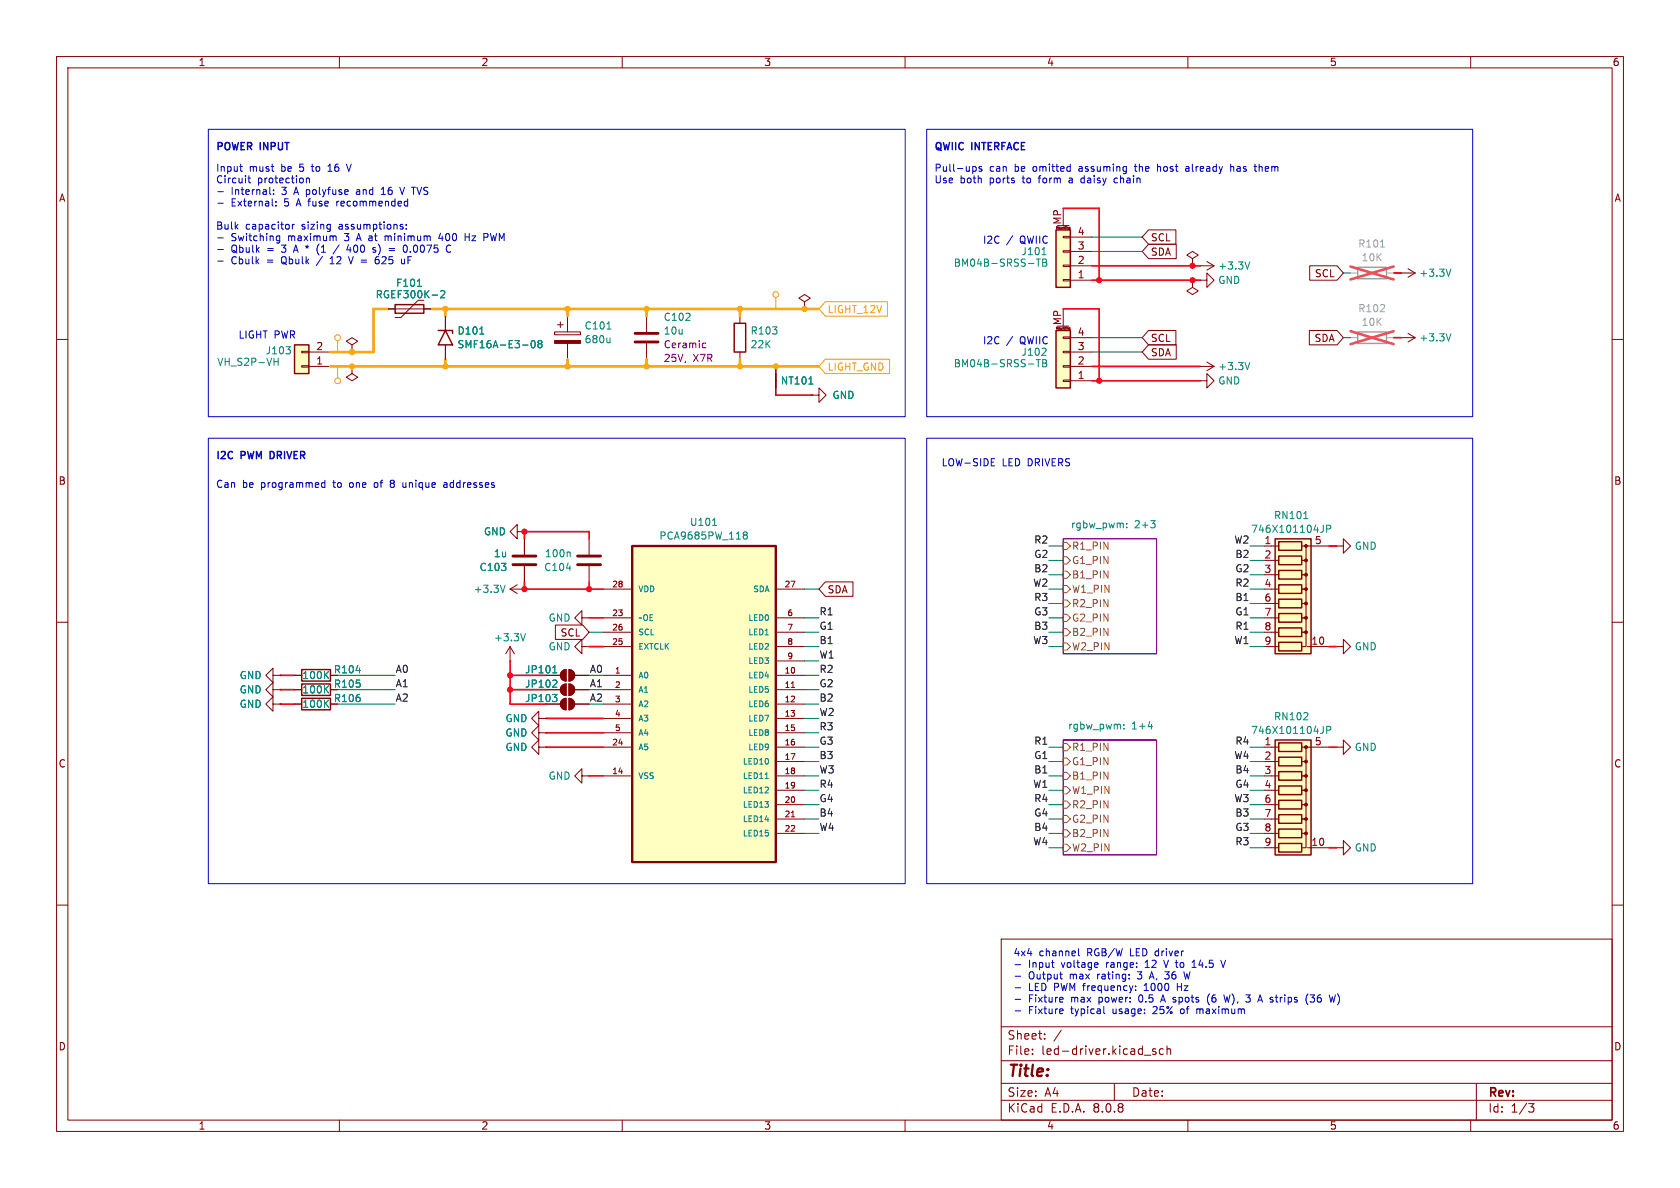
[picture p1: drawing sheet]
<svg xmlns="http://www.w3.org/2000/svg" width="297mm" height="210mm" viewBox="0 0 297 210" stroke-linecap="round" stroke-linejoin="round" font-family="sans-serif">
<g fill="none" stroke="#840000" stroke-width=".18">
<path d="M10 10h277v190h-277zM12 12h273v186h-273zM60 10v2M110 10v2M160 10v2M210 10v2M260 10v2M210.8 45.7l1-.6-1-.6-1 .6 1 .6v1.3M210.8 47h.1M10 60h2M285 60h2M10 110h2"/>
<path d="M96.5 119.4h2.6M99.4 118.7l.7-.3v2a1.02 1.02 0 0 1-1-.6 1.02 1.02 0 0 1 .3-1.1zM100.6 118.4a1.02 1.02 0 0 1 1 1 1.02 1.02 0 0 1-1 1zM101.6 119.4h2.5M285 110h2M95.2 127v-1.3l-1.2 1.3 1.2 1.3v-1.3h1.3M96.5 127h.1M10 160h2M177 166h108v32h-108zM285 160h2M60 198v2M110 198v2"/>
<path d="M160 198v2M177 194.5h108M177 191.5h108M177 187.5h108M177 181.5h108M182.5 186.3v.1M182.5 185.5v.1M184.7 183.6v.1M184.7 182.8v.1M187.6 182.1l-1.3 2M197 191.5v3M202.3 186.5h1.2"/>
<path d="M204.3 185.5l-.3-.1-.3 .2 .1 .2 .5 .2v.3h-.6M205.7 185.5l-.5-.1-.2 .3v.4l.1 .2h.6M206.3 185.5l.2-.1 .4 .1 .1 .9M206.3 184.9v1.5M210 198v2M260 198v2M261 191.5v6.5M270.2 195.1h1l-.5 .6 .4 .1 .1 .5-.3 .3h-.4"/>
</g>
<path d="M188 95.3h16.5v20.3h-16.5zM188 130.8h16.5v20.3h-16.5z" fill="none" stroke="#840084" stroke-width=".18"/>
<g fill="none" stroke="#848400" stroke-width=".18">
<path d="M188 95.9h.6l.6 .6-.6 .7h-.6zM188 98.4h.6l.6 .7-.6 .6h-.6zM188 113.7h.6l.6 .6-.6 .6h-.6zM188 111.1h.6l.6 .7-.6 .6h-.6zM188 103.5h.6l.6 .6-.6 .7h-.6zM188 101h.6l.6 .6-.6 .6h-.6zM188 106h.6l.6 .7-.6 .6h-.6zM188 108.6h.6l.6 .6-.6 .7h-.6zM188 139.1h.6l.6 .6-.6 .6h-.6zM188 136.5h.6l.6 .7-.6 .6h-.6zM188 131.4h.6l.6 .7-.6 .6h-.6zM188 134h.6l.6 .6-.6 .7h-.6z"/>
<path d="M188 149.2h.6l.6 .7-.6 .6h-.6zM188 146.7h.6l.6 .6-.6 .7h-.6zM188 141.6h.6l.6 .6-.6 .7h-.6zM188 144.1h.6l.6 .7-.6 .6h-.6z"/>
</g>
<path d="M199.2 93.2v.1M199.2 92.5v.1M203.4 92h.8l-.4 .5M204.1 92.6l.1 .2-.1 .4M97.7 118.9h.7M98 117.9l.1-.2v1.2M198.7 128.7v.2M198.7 128.1v.1M203 128.4h.8" fill="none" stroke="#008484" stroke-width=".18"/>
<g fill="#840000" stroke="#840000" stroke-width=".18">
<path d="M99.4 118.7l.7-.3v2a1.02 1.02 0 0 1-1-.6 1.02 1.02 0 0 1 .3-1.1z"/>
<path d="M100.6 118.4a1.02 1.02 0 0 1 1 1 1.02 1.02 0 0 1-1 1z"/>
</g>
<path d="M225.4 130.8h6.4v20.3h-6.4z" fill="#ffffc2"/>
<path d="M77.5 58.4h2.5v.5M78.7 58.4l1.3 2.6h-2.5zM225.4 130.8h6.4v20.3h-6.4zM226.1 131.3h4v1.5h-4zM226.1 133.9h4v1.5h-4zM226.1 136.4h4v1.5h-4zM226.1 138.9h4v1.6h-4zM226.1 141.5h4v1.5h-4zM226.1 144h4v1.5h-4zM226.1 146.6h4v1.5h-4zM226.1 149.1h4v1.5h-4z" fill="none" stroke="#840000" stroke-width=".25"/>
<g fill="#840000" stroke="#840000" stroke-width=".18">
<path d="M98 60.2h4.6v.5h-4.6z"/>
<circle cx="230.9" cy="132.1" r=".25"/>
<circle cx="230.9" cy="134.6" r=".25"/>
<circle cx="230.9" cy="137.2" r=".25"/>
<circle cx="230.9" cy="139.7" r=".25"/>
<circle cx="230.9" cy="142.2" r=".25"/>
<circle cx="230.9" cy="144.8" r=".25"/>
<circle cx="230.9" cy="147.3" r=".25"/>
</g>
<g fill="none" stroke="#840000" stroke-width=".18">
<path d="M78.7 55.9v2.5M98 58.7h4.6v.5h-4.6zM98.6 57.4h1M99.1 56.9v1M100.3 55.9v2.8M212.1 47h.1M212.1 47h2.5M213.4 46.2l1.2 .8M214.6 47l-1.2 .8M62.2 64.8v1.2l1 .7-1 .6-1-.6 1-.7M62.2 64.8h.1M62.2 61l1-.7-1-.6-1 .6 1 .7v1.2"/>
<path d="M62.2 62.2h.1M78.7 61v2.5M100.3 60.7v2.8M91.4 94v-1.3l-1.2 1.3 1.2 1.3v-1.3h1.3M92.7 94h.1M92.7 95.3v2.7M104.1 95.3v2.7M236.2 96.5h1.3v-1.2l1.3 1.2-1.3 1.3v-1.3M236.2 96.5h.1M48.3 119.4v1.3l-1.3-1.3 1.3-1.3v1.3h1.2M49.5 119.4h.1M90.2 116.8h.1"/>
<path d="M90.2 114.3l-.8 1.3M90.2 114.3v2.5M90.2 114.3l.7 1.3M90.2 104.1l1.2 .8M90.2 104.1h2.5M91.4 103.4l-1.2 .7M92.7 104.1h.1M92.7 100.1v2.8M102.9 114.3v-1.3l-1.3 1.3 1.3 1.3v-1.3h1.2M102.9 109.2v-1.2l-1.3 1.2 1.3 1.3v-1.3h1.2M104.1 114.3h.1M104.1 109.2h.1"/>
<path d="M104.1 100.1v2.8M95.2 129.5v-1.2l-1.2 1.2 1.2 1.3v-1.3h1.3M96.5 129.5h.1M102.9 137.2v-1.3l-1.3 1.3 1.3 1.2v-1.2h1.2M104.1 137.2h.1M223.5 132.1h2.6M224.8 134.6h1.3M224.8 137.2h1.3M224.8 139.7h1.3M230.1 132.1h.8v2.5h-.8h.8v2.6h-.8h.8v2.5h-.8h.8v2.5h-.8h.8v2.6h-.8h.8v2.5h-.8h.8v2.6h-.8M231.1 132.1h3.8M224.8 142.2h1.3"/>
<path d="M224.8 144.8h1.3M224.8 147.3h1.3M224.8 149.9h1.3M231.1 149.9h3.8M236.2 149.9h1.3v-1.3l1.3 1.3-1.3 1.2v-1.2M236.2 149.9h.1"/>
</g>
<g fill="none" stroke="#008484" stroke-width=".18">
<path d="M84.8 59.1h.7M107.3 58.2h.7M107.8 59.7v.9M220.9 46.3l-.4 1.3M94.1 60.3l.1-.1a.68 .68 0 0 1 .4 .6 .68 .68 0 0 1-.4 .7 .84 .84 0 0 1-.1-1.2zM95.3 60.8l-.2-.3 .2-.3h.3l.2 .3-.2 .3M95.3 60.8l-.2 .2 .1 .4 .1 .1 .4-.1 .1-.2v-.2l-.2-.2M95.3 60.8h.3M107.8 60.5l-.1 .1M100.6 97.6l.2 .2v.6M89.3 103.4l-.4 1.3M92.9 112l-.4 1.3"/>
<path d="M100.1 100.4h.8M230.4 127.2h.8M231.2 126.1v.4M233.9 128.4v.9l-.3 .4M234.5 129.1l.6-.1 .2-.2-.1-.3-.7-.1v1.3"/>
</g>
<path d="M90.7 98.3h4M90.7 99.8h4M102.1 98.3h4.1M102.1 99.8h4.1" fill="none" stroke="#840000" stroke-width=".51"/>
<path d="M225.4 95.3h6.4v20.3h-6.4z" fill="#ffffc2"/>
<path d="M129.8 57.2h2v5h-2zM225.4 95.3h6.4v20.3h-6.4zM226.1 95.8h4v1.5h-4zM226.1 98.3h4v1.5h-4zM226.1 100.8h4v1.6h-4zM226.1 103.4h4v1.5h-4zM226.1 105.9h4v1.5h-4zM226.1 108.5h4v1.5h-4zM226.1 111h4v1.5h-4zM226.1 113.5h4v1.6h-4z" fill="none" stroke="#840000" stroke-width=".25"/>
<g fill="#840000" stroke="#840000" stroke-width=".18">
<circle cx="230.9" cy="96.5" r=".25"/>
<circle cx="230.9" cy="99.1" r=".25"/>
<circle cx="230.9" cy="101.6" r=".25"/>
<circle cx="230.9" cy="104.1" r=".25"/>
<circle cx="230.9" cy="106.7" r=".25"/>
<circle cx="230.9" cy="109.2" r=".25"/>
<circle cx="230.9" cy="111.8" r=".25"/>
</g>
<g fill="none" stroke="#840000" stroke-width=".18">
<path d="M130.8 55.9v1.3M142.2 53.3l1.1-.6-1.1-.6-1 .6 1 .6v1.3M142.2 54.6h.1M212.1 49.5h1.3v-1.2l1.2 1.2-1.2 1.3v-1.3M212.1 49.5h.1M130.8 62.2v1.3M212.1 64.8h.1M212.1 64.8h2.5M213.4 64l1.2 .8M214.6 64.8l-1.2 .7M223.5 96.5h2.6M224.8 99.1h1.3"/>
<path d="M230.1 96.5h.8v2.6h-.8h.8v2.5h-.8h.8v2.5h-.8h.8v2.6h-.8h.8v2.5h-.8h.8v2.6h-.8h.8v2.5h-.8M231.1 96.5h3.8M224.8 101.6h1.3M224.8 104.1h1.3M224.8 106.7h1.3M224.8 109.2h1.3M224.8 111.8h1.3M224.8 114.3h1.3M231.1 114.3h3.8M48.3 124.5v1.2l-1.3-1.2 1.3-1.3v1.3h1.2M49.5 124.5h.1M95.2 132.1v-1.3l-1.2 1.3 1.2 1.3v-1.3h1.3"/>
<path d="M96.5 132.1h.1M236.2 132.1h1.3v-1.3l1.3 1.3-1.3 1.3v-1.3M236.2 132.1h.1"/>
</g>
<path d="M220.9 64.1l-.4 1.2M230.5 91.7h.7M233.9 92.8v.9l-.3 .4M234.5 93.5l.6-.1 .2-.1-.1-.3-.7-.2v1.3" fill="none" stroke="#008484" stroke-width=".18"/>
<path d="M240 58.7h5.1v2h-5.1z" fill="none" stroke="#a1a1a1" stroke-width=".25"/>
<path d="M238.8 59.7h1.2M245.1 59.7h1.3" fill="none" stroke="#a1a1a1" stroke-width=".18"/>
<path d="M238.8 58.5l7.6 2.3M246.4 58.5l-7.6 2.3" fill="none" stroke="#e65255" stroke-width=".46"/>
<path d="M52.1 61h2.5v5h-2.5z" fill="#ffffc2"/>
<path d="M68.6 54.6h7.6M74.9 53.1h-1l-3 3h-1.1M53.3 62.1h1.3v.3h-1.3zM53.3 64.6h1.3v.3h-1.3zM54.6 64.8h3.8M54.6 62.2h3.8" fill="none" stroke="#840000" stroke-width=".18"/>
<path d="M69.8 53.8h5.1v1.6h-5.1zM52.1 61h2.5v5h-2.5z" fill="none" stroke="#840000" stroke-width=".25"/>
<path d="M73.8 50.6h.7M77.9 51.5l.5-.1 .2 .3-.8 .9h.8M48.4 63.9h.8M49.2 63.3v1.3M50.5 61.3h.8l-.4 .5M51.2 61.8l.1 .2-.1 .5" fill="none" stroke="#008484" stroke-width=".18"/>
<path d="M240 47.2h5.1v2.1h-5.1z" fill="none" stroke="#a1a1a1" stroke-width=".25"/>
<path d="M238.8 48.3h1.2M244.1 43.7h.7M245.1 48.3h1.3" fill="none" stroke="#a1a1a1" stroke-width=".18"/>
<path d="M238.8 47.1l7.6 2.3M246.4 47.1l-7.6 2.3" fill="none" stroke="#e65255" stroke-width=".46"/>
<path d="M111.8 96.5h25.4v55.9h-25.4z" fill="#ffffc2"/>
<path d="M111.8 96.5h25.4v55.9h-25.4z" fill="none" stroke="#840000" stroke-width=".41"/>
<g fill="none" stroke="#840000" stroke-width=".18">
<path d="M247.6 48.3h.1M247.6 59.7h.1M247.6 48.3h2.6M247.6 59.7h2.6M248.9 47.5l1.3 .8M248.9 58.9l1.3 .8M250.2 48.3l-1.3 .7M250.2 59.7l-1.3 .8M137.2 64.8v5.1M143.5 69.9h1.3v-1.3l1.2 1.3-1.2 1.2v-1.2M143.5 69.9h.1M52.1 119.4h1.2"/>
<path d="M58.4 119.4h1.3M106.7 119.4h5.1M106.7 109.2h5.1M106.7 114.3h5.1M106.7 111.8h5.1M106.7 104.1h5.1M137.2 119.4h5M137.2 109.2h5M137.2 114.3h5M137.2 111.8h5M137.2 104.1h5M137.2 116.8h5"/>
<path d="M236.2 114.3h1.3v-1.3l1.3 1.3-1.3 1.3v-1.3M236.2 114.3h.1M48.3 121.9v1.3l-1.3-1.3 1.3-1.2v1.2h1.2M49.5 121.9h.1M52.1 121.9h1.2M52.1 124.5h1.2M58.4 121.9h1.3M58.4 124.5h1.3M106.7 121.9h5.1M106.7 124.5h5.1M106.7 127h5.1M106.7 137.2h5.1"/>
<path d="M106.7 129.5h5.1M106.7 132.1h5.1M137.2 121.9h5M137.2 124.5h5M137.2 127h5M137.2 137.2h5M137.2 129.5h5M137.2 132.1h5M137.2 134.6h5M137.2 139.7h5M139.9 121.5h.6M137.2 142.2h5"/>
<path d="M137.2 144.8h5M137.2 147.3h5M139.9 144.4h.6"/>
</g>
<g fill="none" stroke="#008484" stroke-width=".18">
<path d="M256.5 47.6l-.4 1.2M256.5 59l-.4 1.3M143 67.9h.7M126 92.9h.7M131.6 94.6l-.2-.3 .2-.3h.3l.2 .3-.2 .3M131.6 94.6l-.2 .2v.4l.2 .1 .4-.1 .1-.1v-.3l-.2-.2M131.6 94.6h.3M57.5 119.2l.6 .8M58.1 118.7l-.7 .7M62.9 118.5h.8M57.5 121.8l.6 .7M57.5 124.3l.6 .7"/>
<path d="M58.1 121.2l-.7 .8M58.1 123.8l-.7 .7M135.3 137.6h.6"/>
</g>
<path d="M137.2 66v2.6M53.3 118.4h5.1v2h-5.1zM53.3 120.9h5.1v2h-5.1zM53.3 123.4h5.1v2.1h-5.1z" fill="none" stroke="#840000" stroke-width=".25"/>
<path d="M186.7 58.4h2.5v10.2h-2.5z" fill="#ffffc2"/>
<g fill="none" stroke="#840000" stroke-width=".18">
<path d="M114.3 55.9v2.8M186.8 58.2v-.4l.1 .3 .1-.3v.4M186.9 57.7h2.1M188 59.6h1.2v.2h-1.2zM188 54.6v3.1M188.2 57.8v.4M188.4 57.8l.1 .1M188.5 57.8h-.1M189 58.3h.1M189 58v.2h.1M189 58h.1M189.1 58.3h.1"/>
<path d="M189.1 58v.3M189.2 59.7h3.8M114.3 60.7v2.8M188 62.1h1.2v.3h-1.2zM188 64.6h1.2v.3h-1.2zM188 67.2h1.2v.2h-1.2zM189.2 67.3h3.8M189.2 64.8h3.8M189.2 62.2h3.8M212.1 67.3h1.3v-1.3l1.2 1.3-1.2 1.3v-1.3M212.1 67.3h.1"/>
</g>
<path d="M186.7 58.4h2.5v10.2h-2.5z" fill="none" stroke="#840000" stroke-width=".25"/>
<path d="M183.6 63.6v1.2M184.3 63.6v1.2l.7-.1 .1-.3-.3-.2M184.3 64.2h.5M184.8 63.6l.2 .2-.2 .4M184.9 61.8v.3l-.8 .7h.8" fill="none" stroke="#008484" stroke-width=".18"/>
<path d="M112.3 58.9h4M112.3 60.5h4" fill="none" stroke="#840000" stroke-width=".51"/>
<path d="M124.4 60.6l.4 .1M124.8 61.4l-.4 .1" fill="none" stroke="#840084" stroke-width=".18"/>
<path d="M186.7 40.6h2.5v10.2h-2.5z" fill="#ffffc2"/>
<g fill="none" stroke="#840000" stroke-width=".18">
<path d="M186.9 39.9h2.1M188 36.8v3.1M68.6 54.6h1.2M74.9 54.6h1.3M78.7 55.9v2.5M186.8 40.4v-.4l.1 .3 .1-.3v.4M188 41.8h1.2v.2h-1.2zM188 44.3h1.2v.3h-1.2zM188 46.9h1.2v.2h-1.2zM188 49.4h1.2v.3h-1.2zM188.2 40v.4M188.4 40.1h.1"/>
<path d="M188.5 40l-.1 .1M189 40.4v-.2h.1v.3M189 40.5h.1M189 40.4h.1M189.1 40.5h.1M189.2 49.5h3.8M189.2 47h3.8M189.2 44.5h3.8M189.2 41.9h3.8M203 58.4h4.9v2.6h-4.9l-1.1-1.3zM203 40.6h4.9v2.6h-4.9l-1.1-1.3zM203 43.2h4.9v2.5h-4.9l-1.1-1.2z"/>
<path d="M210.8 49.5v1.3l1 .6-1 .7-1-.7 1-.6M210.8 49.5h.1M231.5 58.4h4.9l1.1 1.3-1.1 1.3h-4.9zM231.5 47h4.9l1.1 1.3-1.1 1.2h-4.9zM78.7 61v2.5M137.2 64.8v5.1M143.5 69.9h.1M203 61h4.9v2.5h-4.9l-1.1-1.3zM92.7 94h.1M92.7 95.3v2.7M49.5 119.4h.1M52.1 119.4h1.2"/>
<path d="M58.4 119.4h1.3M92.7 100.1v2.8M96.5 119.4h2.6M98.2 110.5h4.8l1.1 1.3-1.1 1.2h-4.8zM101.6 119.4h2.5M145.9 102.9h4.9v2.5h-4.9l-1.1-1.3zM49.5 124.5h.1M49.5 121.9h.1M52.1 124.5h1.2M52.1 121.9h1.2M58.4 124.5h1.3M58.4 121.9h1.3"/>
<path d="M96.5 127h.1M96.5 132.1h.1M96.5 129.5h.1M96.5 124.5h2.6M96.5 121.9h2.6M99.4 123.7l.7-.3v2.1a1.02 1.02 0 0 1-1-.7 1.02 1.02 0 0 1 .3-1.1zM99.4 121.2l.7-.3v2a1.02 1.02 0 0 1-1-.6 1.02 1.02 0 0 1 .3-1.1zM100.6 123.4a1.02 1.02 0 0 1 1 1.1 1.02 1.02 0 0 1-1 1zM100.6 120.9a1.02 1.02 0 0 1 1 1 1.02 1.02 0 0 1-1 1zM101.6 124.5h2.5M101.6 121.9h2.5"/>
</g>
<path d="M186.7 40.6h2.5v10.2h-2.5z" fill="none" stroke="#840000" stroke-width=".25"/>
<g fill="none" stroke="#008484" stroke-width=".18">
<path d="M73.8 50.6h.7M77.9 51.5l.5-.1 .2 .3-.8 .9h.8M84.8 59.1h.7M183.6 45.8v1.3M184.2 45h.7M184.3 45.8h.5l.2 .2-.2 .4 .2 .1 .1 .3-.3 .3h-.5zM184.3 46.4h.5M94.1 60.3l.1-.1a.68 .68 0 0 1 .4 .6 .68 .68 0 0 1-.4 .7 .84 .84 0 0 1-.1-1.2zM95.3 60.8l-.2-.3 .2-.3h.3l.2 .3-.2 .3M95.3 60.8l-.2 .2 .1 .4 .1 .1 .4-.1 .1-.2v-.2l-.2-.2M95.3 60.8h.3M143 67.9h.7"/>
<path d="M57.5 119.2l.6 .8M58.1 118.7l-.7 .7M62.9 118.5h.8M97.7 118.9h.7M98 117.9l.1-.2v1.2M57.5 121.8l.6 .7M57.5 124.3l.6 .7M58.1 121.2l-.7 .8M58.1 123.8l-.7 .7M97.7 122.8h.7l-.4 .4M98.2 123.2l.2 .3v.3l-.2 .2M98.2 120.2l.2 .3v.3l-.7 .7h.7"/>
</g>
<g fill="#840000" stroke="#840000" stroke-width=".18">
<path d="M99.4 123.7l.7-.3v2.1a1.02 1.02 0 0 1-1-.7 1.02 1.02 0 0 1 .3-1.1z"/>
<path d="M100.6 123.4a1.02 1.02 0 0 1 1 1.1 1.02 1.02 0 0 1-1 1z"/>
<path d="M99.4 121.2l.7-.3v2a1.02 1.02 0 0 1-1-.6 1.02 1.02 0 0 1 .3-1.1z"/>
<path d="M100.6 120.9a1.02 1.02 0 0 1 1 1 1.02 1.02 0 0 1-1 1z"/>
</g>
<g fill="none" stroke="#ffa80e" stroke-width=".18">
<path d="M137.2 52.6v2M145.9 53.3h11v2.6h-11l-1.1-1.3zM59.7 60.2v2M59.7 64.8v2M145.9 63.5h11.4v2.5h-11.4l-1.1-1.2z"/>
<circle cx="59.7" cy="59.7" r=".51"/>
<circle cx="137.2" cy="52.1" r=".51"/>
<circle cx="59.7" cy="67.3" r=".51"/>
</g>
<g fill="none" stroke="#0000c2" stroke-width=".18">
<path d="M36.8 22.9h123.2v50.8h-123.2zM38.5 33.9h1M38.5 35.9h1M42.4 29.4h.5M42.6 30.2l.3 .1M43.8 31.5h.5M44 31.1v1l.3 .2M47.7 34.2l.2 .2M48.2 36.4h.1M48.4 34.3v.1M48.8 36.3v.1M48.8 35.6v.2"/>
<path d="M51.7 39.7v.8M52 39.7l-.3 .2M54.2 31.6l.1-.1h.3l.1 .8M54.2 31.5v.8M58 30.3h.7M58.2 29.2l-.2 .2M59.5 35.6v.8M59.6 35.7l-.1 .1M61.2 29l.5 1.3M63.2 33.5l-.1 .1M63.2 33.9l-.2 .2 .2 .3M67.4 34.4h.7"/>
<path d="M67.4 33.5l.4-.4v1.3M70.7 33.1l.4 1.3 .4-1.3M70.9 39.7h.3M71.8 39.7v.1M71.9 35.6h.2M72.1 35.1v1.3M72.1 36.4h-.2M163.8 22.9h96.5v50.8h-96.5zM172 29.5l.3-.1 .3 .3-.1 .5h-.5M173.5 29.5l-.3-.1-.1 .2v.2l.4 .1v.3h-.4M189.1 29.4l.1 .1M189.1 31.5h-.1"/>
<path d="M189.1 31.8l-.1 .2 .1 .3M189.2 29v1.3M189.2 30.2l-.1 .1M191.1 32.2l.5 .1M197 31.6v.6l.2 .1h.4M200.5 29.4h.5M200.7 29l.1 1.2M204.6 29v1.3M205 29.4l-.4 .2M209.6 29.5h.5M210.2 29.7l-.4 .1-.2 .2 .2 .3 .4-.1M217.6 29.6l.2-.2 .3 .1v.8"/>
<path d="M217.6 29v1.3M222.6 29v1.3M222.8 29.4l-.2 .2M38.5 42.1h1M38.5 44.1h1M38.5 46.2h1M48.9 42.4l.2 .2 .3-.1M49.4 41.7v1l-.2 .3-.3-.1M56.2 43.5a1.48 1.48 0 0 0 .2 1.6M58.3 46.6h.8M59.1 41.7l.3 .2v.7M60 43.3l-1.1 1.6"/>
<path d="M61.6 45.4l.4 1.2M61.6 43.3l-.3 .9h.8M61.9 43.7v.9M66.1 44.2h.3v.2l-.1 .2h-.3M66.1 43.7l.3 .1M66.4 45.9h.5M66.9 45.4h-.3l-.2 .3M67 46v.5l-.2 .1h-.4M68.1 41.7v.9M68.8 43.9h1M68.8 44.3h1M70.9 40.1h.3l.1 .2-.2 .2h-.2"/>
<path d="M71.3 43.6v.2M71.5 46.5l-.2 .1h-.3M71.5 45.8v.8M71.8 40.4v.1M71.9 43.6l.1 .2M72.6 44.5v.1M77.9 41.2l-.3 .9h.8M79 44.4l.3 .2 .4-.1M82.2 41.3v1.3M82.2 41.9h.8M83 41.3v1.3M86.2 41.3l.1 .2-.1 .4"/>
<path d="M36.8 77.5h123.2v78.7h-123.2zM163.8 77.5h96.5v78.7h-96.5zM57.4 84.9v1.3M57.4 85.4l-.3-.1-.3 .3 .2 .5h.4M66.4 85.3l-.3 .3v.3l.3 .3M69.2 85.4l-.2 .3v.3l.2 .2 .4-.1 .1-.2v-.2l-.2-.3M69.2 85.4l-.2-.2 .2-.3h.3l.2 .2-.2 .3M69.2 85.4h.3M71.2 85.3l.1 .8 .3 .1 .2-.2M71.8 85.3v.9M78.5 85.4h.5v.8M79 85.6l-.4 .1-.2 .2 .2 .3 .4-.1"/>
<path d="M175.2 81.7h.5M175.2 82.4h.6M175.2 81.1h.6M179.5 170.5h.9M179.5 172.6h.9M179.5 174.6h.9M179.5 176.7h.9M179.5 178.7h.9M185.9 170.2h.5M186.2 171h.2M187.7 173.1h.1M187.8 178.3l.1 .3-.6 .2"/>
<path d="M187.9 177.1h-.1M187.9 179.1l-.1 .1M187.9 176.5v.1l-.6 .1M190.7 167.7v1.1l.1 .2M193.9 170.2l.2 .3-.6 .1M194 171h-.1M195.1 177.9v1.1l.2 .2M199.6 172.9v.2M200.8 175v.1M200.8 174.3v.1M202.3 175.1h.7M202.4 174.1l-.1 .1"/>
<path d="M202.5 171h.7M202.6 170l-.1 .1M203.3 172.7h.6M203.6 171.8l-.4 1.3M205.3 176.8h.6M205.6 175.9l-.4 1.2M205.7 169.7l.4 1.3M208.1 173.8v1.3M208.1 174.4h.8M208.7 178.5v.4l.1 .2M209.3 171.8l.3 1.3 .2-1 .3 1M210.7 171h.8"/>
<path d="M210.7 170.1l.4-.4v1.3M211.6 178.3v.9M213.8 175.7a1.46 1.46 0 0 0 0 1.9M215.8 169.7l.4 1.3 .5-1.3M216.4 175.9l.3 1.2 .2-.9 .2 .9M220.2 175.9h.8l-.4 .5M220.9 176.4l.1 .2-.1 .5M231.2 177.6h.1M231.2 175.7v.1M231.6 175.9h.8l-.4 .5 .3 .1v.5l-.2 .1-.5-.1M236.1 175.9l-.3 1.2M236.4 175.7a1.46 1.46 0 0 1 0 1.9"/>
</g>
<g fill="none" stroke="#0000c2" stroke-width=".25">
<path d="M39.2 25.3l-.6-.1v1.3M39.8 25.4l.3-.2 .5 .2M41 25.2l.4 1.3M42.1 25.2l-.3 1.3M43.2 25.2h-.6v1.3M44.4 25.3l-.6-.1v1.3M46 25.2v1.3M47.3 25.2v1.3l-.7-1.3v1.3M48.6 25.3l-.7-.1v1.3M49.2 25.2v1M49.9 25.2v1M50.4 25.2h.7"/>
<path d="M50.7 25.2v1.3M165.6 25.4l.2-.2 .5 .2M166.8 25.2l.3 1.3M167.9 25.2l-.3 1.3M168.4 25.2v1.3M169 25.2v1.3M170.3 25.3l-.4-.1-.3 .2M171.8 25.2v1.3M173.1 25.2v1.3l-.7-1.3v1.3M173.6 25.2h.7M173.9 25.2v1.3M175.3 25.2h-.6v1.3"/>
<path d="M176.5 25.3l-.6-.1v1.3M177.7 25.2h-.6v1.3M178 26.5l.5-1.3 .4 1.3M180 25.3l-.3-.1-.3 .2M181.2 25.2h-.6v1.3M38.6 79.8v1.3M39.1 79.9l.2-.1 .5 .1M41.1 79.9l-.4-.1-.3 .2M43.3 79.9l-.7-.1v1.3M43.8 79.8l.3 1.3M44.9 79.8l-.3 1.3M48.4 80l-.6-.2v1.3h.3"/>
<path d="M49.7 79.9l-.7-.1v1.3M50.3 79.8v1.3M50.7 79.8l.4 1.3 .5-1.3M52.6 79.8h-.6v1.3M53.8 79.9l-.7-.1v1.3M45.3 81.1v-1.3l.5 .9 .4-.9v1.3"/>
</g>
<g fill="none" stroke="#ff031a" stroke-width=".3">
<path d="M188 36.8h6.3v12.7M188 54.6h6.3v12.7M193 49.5h19.1M193 47h19.1M246.4 48.3h1.2M246.4 59.7h1.2M137.2 69.9h6.3M193 67.3h19.1M193 64.8h19.1M92.7 95.3v-1.3h11.4v1.3M234.9 96.5h1.3M49.5 119.4h2.6"/>
<path d="M90.2 116.8v7.7h6.3M90.2 119.4h6.3M92.7 102.9v1.2h14M104.1 109.2h2.6M104.1 102.9v1.2M104.1 114.3h2.6M234.9 114.3h1.3M49.5 124.5h2.6M49.5 121.9h2.6M90.2 121.9h6.3M96.5 132.1h10.2M96.5 129.5h10.2"/>
<path d="M96.5 127h10.2M104.1 137.2h2.6M234.9 132.1h1.3M234.9 149.9h1.3"/>
</g>
<g fill="none" stroke="#008400" stroke-width=".18">
<path d="M193 59.7h8.9M193 44.5h8.9M193 41.9h8.9M237.5 59.7h1.3M237.5 48.3h1.3M193 62.2h8.9M185.4 96.5h2.6M185.4 99.1h2.6M221 96.5h2.5M221 99.1h2.5M59.7 119.4h10.1M104.1 111.8h2.6"/>
<path d="M142.2 111.8h2.6M142.2 114.3h2.6M142.2 119.4h2.6M142.2 116.8h2.6M142.2 104.1h2.6M142.2 109.2h2.6M185.4 111.8h2.6M185.4 114.3h2.6M185.4 104.1h2.6M185.4 109.2h2.6M185.4 106.7h2.6M185.4 101.6h2.6"/>
<path d="M221 111.8h2.5M221 114.3h2.5M221 104.1h2.5M221 109.2h2.5M221 106.7h2.5M221 101.6h2.5M59.7 124.5h10.1M59.7 121.9h10.1M104.1 121.9h2.6M142.2 132.1h2.6M142.2 134.6h2.6M142.2 137.2h2.6"/>
<path d="M142.2 139.7h2.6M142.2 124.5h2.6M142.2 121.9h2.6M142.2 127h2.6M142.2 129.5h2.6M185.4 132.1h2.6M185.4 134.6h2.6M185.4 137.2h2.6M185.4 139.7h2.6M221 132.1h2.5M221 134.6h2.5M221 137.2h2.5"/>
<path d="M221 139.7h2.5M142.2 142.2h2.6M142.2 144.8h2.6M142.2 147.3h2.6M185.4 149.9h2.6M185.4 142.2h2.6M185.4 144.8h2.6M185.4 147.3h2.6M221 149.9h2.5M221 142.2h2.5M221 144.8h2.5M221 147.3h2.5"/>
</g>
<path d="M68.6 54.6h-2.6v7.6h-7.6M76.2 54.6h68.6M78.7 54.6v1.3M100.3 54.6v1.3M114.3 54.6v1.3M130.8 54.6v1.3M58.4 64.8h86.4M78.7 63.5v1.3M100.3 63.5v1.3M114.3 63.5v1.3M130.8 63.5v1.3" fill="none" stroke="#ffa80e" stroke-width=".46"/>
<g fill="#ffa80e" stroke="#ffa80e" stroke-width=".18">
<circle cx="114.3" cy="54.6" r=".46"/>
<circle cx="100.3" cy="54.6" r=".46"/>
<circle cx="114.3" cy="64.8" r=".46"/>
<circle cx="100.3" cy="64.8" r=".46"/>
<circle cx="62.2" cy="62.2" r=".46"/>
<circle cx="62.2" cy="64.8" r=".46"/>
<circle cx="78.7" cy="64.8" r=".46"/>
<circle cx="78.7" cy="54.6" r=".46"/>
<circle cx="130.8" cy="64.8" r=".46"/>
<circle cx="137.2" cy="64.8" r=".46"/>
<circle cx="142.2" cy="54.6" r=".46"/>
<circle cx="130.8" cy="54.6" r=".46"/>
</g>
<g fill="#ff031a" stroke="#ff031a" stroke-width=".18">
<circle cx="90.2" cy="119.4" r=".46"/>
<circle cx="90.2" cy="121.9" r=".46"/>
<circle cx="104.1" cy="104.1" r=".46"/>
<circle cx="92.7" cy="104.1" r=".46"/>
<circle cx="92.7" cy="94" r=".46"/>
<circle cx="210.8" cy="47" r=".46"/>
<circle cx="194.3" cy="49.5" r=".46"/>
<circle cx="210.8" cy="49.5" r=".46"/>
<circle cx="194.3" cy="67.3" r=".46"/>
</g>
<text font-size="2.8" fill="#840000" x="178" y="190.9">Title:</text>
<g font-size="2.1" fill="#840000">
<text x="178" y="184">Sheet:</text>
<text x="178" y="186.7">File:</text>
<text x="184.1" y="186.7">led-driver.kicad_sch</text>
<text x="178" y="196.9">KiCad</text>
<text x="178" y="194.1">Size:</text>
<text x="184.7" y="194.1">A4</text>
<text x="185.7" y="196.9">E.D.A.</text>
<text x="193.3" y="196.9">8.0.8</text>
<text x="200" y="194.1">Date:</text>
<text x="263" y="194.3">Rev:</text>
<text x="263" y="196.9">Id:</text>
<text x="267.1" y="196.9">1/3</text>
</g>
<g font-size="1.8" fill="#840000">
<text x="35" y="11.9">1</text>
<text x="85" y="11.9">2</text>
<text x="135" y="11.9">3</text>
<text x="185" y="11.9">4</text>
<text x="235" y="11.9">5</text>
<text x="285" y="11.9">6</text>
<text x="10.3" y="35.9">A</text>
<text x="285.3" y="35.9">A</text>
<text x="187.7" y="39.8" transform="rotate(-90 187.7 39.8)">MP</text>
<text x="190.4" y="41.7">4</text>
<text x="190.4" y="46.7">2</text>
<text x="190.4" y="44.2">3</text>
<text x="203.4" y="42.9">SCL</text>
<text x="203.4" y="45.4">SDA</text>
<text x="190.4" y="49.3">1</text>
<text x="232.4" y="49.2">SCL</text>
<text x="187.7" y="57.6" transform="rotate(-90 187.7 57.6)">MP</text>
<text x="190.4" y="59.4">4</text>
<text x="55.8" y="64.5">1</text>
<text x="55.8" y="62">2</text>
<text x="190.4" y="64.5">2</text>
<text x="190.4" y="62">3</text>
<text x="203.4" y="60.6">SCL</text>
<text x="203.4" y="63.2">SDA</text>
<text x="232.3" y="60.6">SDA</text>
<text x="190.4" y="67.1">1</text>
<text x="10.3" y="85.9">B</text>
<text x="285.3" y="85.9">B</text>
<text x="223.4" y="96.3">1</text>
<text x="223.4" y="98.8">2</text>
<text x="223.4" y="101.3">3</text>
<text x="232.3" y="96.3">5</text>
<text x="146.2" y="105.1">SDA</text>
<text x="223.4" y="103.9">4</text>
<text x="223.4" y="106.4">6</text>
<text x="99" y="112.7">SCL</text>
<text x="223.4" y="109">7</text>
<text x="223.4" y="111.5">8</text>
<text x="223.4" y="114">9</text>
<text x="231.7" y="114">10</text>
<text x="223.4" y="131.8">1</text>
<text x="232.3" y="131.8">5</text>
<text x="10.3" y="135.9">C</text>
<text x="223.4" y="134.4">2</text>
<text x="223.4" y="136.9">3</text>
<text x="285.3" y="135.9">C</text>
<text x="223.4" y="139.4">4</text>
<text x="223.4" y="142">6</text>
<text x="223.4" y="144.5">7</text>
<text x="223.4" y="147.1">8</text>
<text x="223.4" y="149.6">9</text>
<text x="231.7" y="149.6">10</text>
<text x="10.3" y="185.9">D</text>
<text x="285.3" y="185.9">D</text>
<text x="35" y="199.9">1</text>
<text x="85" y="199.9">2</text>
<text x="135" y="199.9">3</text>
<text x="185" y="199.9">4</text>
<text x="235" y="199.9">5</text>
<text x="285" y="199.9">6</text>
</g>
<g font-size="1.8" fill="#0000c2">
<text x="38.1" y="27.2">POWER</text>
<text x="46" y="27.2">INPUT</text>
<text x="165.1" y="27.2">QWIIC</text>
<text x="171.8" y="27.2">INTERFACE</text>
<text x="38.1" y="30.7">Input</text>
<text x="38.1" y="32.7">Circuit</text>
<text x="40.8" y="34.8">Internal:</text>
<text x="44" y="30.7">must</text>
<text x="45.5" y="32.7">protection</text>
<text x="49.8" y="30.7">be</text>
<text x="49.9" y="34.8">3</text>
<text x="52.3" y="34.8">A polyfuse</text>
<text x="53.2" y="30.7">5</text>
<text x="55.6" y="30.7">to</text>
<text x="58.6" y="30.7">16</text>
<text x="62.2" y="30.7">V</text>
<text x="63.7" y="34.8">and</text>
<text x="68.3" y="34.8">16</text>
<text x="71.9" y="34.8">V TVS</text>
<text x="165.1" y="30.7">Pull-ups</text>
<text x="165.1" y="32.7">Use</text>
<text x="169.7" y="32.7">both</text>
<text x="174.9" y="30.7">can</text>
<text x="175.1" y="32.7">ports</text>
<text x="179.5" y="30.7">be</text>
<text x="181.1" y="32.7">to</text>
<text x="182.9" y="30.7">omitted</text>
<text x="184.1" y="32.7">form</text>
<text x="189.6" y="32.7">a</text>
<text x="191.2" y="30.7">assuming</text>
<text x="192" y="32.7">daisy</text>
<text x="198" y="32.7">chain</text>
<text x="201.3" y="30.7">the</text>
<text x="205.4" y="30.7">host</text>
<text x="210.7" y="30.7">already</text>
<text x="218.8" y="30.7">has</text>
<text x="223.3" y="30.7">them</text>
<text x="38.1" y="40.9">Bulk</text>
<text x="40.8" y="36.8">External:</text>
<text x="43.4" y="40.9">capacitor</text>
<text x="50.4" y="36.8">5</text>
<text x="52.7" y="36.8">A fuse</text>
<text x="53.4" y="40.9">sizing</text>
<text x="60.2" y="36.8">recommended</text>
<text x="60.2" y="40.9">assumptions:</text>
<text x="40.8" y="43">Switching</text>
<text x="40.8" y="45">Qbulk</text>
<text x="40.8" y="47">Cbulk</text>
<text x="47.3" y="47">=</text>
<text x="47.3" y="45">=</text>
<text x="50" y="47">Qbulk</text>
<text x="50.1" y="45">3</text>
<text x="51" y="43">maximum</text>
<text x="52.5" y="45">A *</text>
<text x="56.5" y="47">/</text>
<text x="56.9" y="45">(1</text>
<text x="59" y="47">12</text>
<text x="60.1" y="45">/</text>
<text x="61.2" y="43">3</text>
<text x="62.6" y="45">400</text>
<text x="62.6" y="47">V =</text>
<text x="63.6" y="43">A at</text>
<text x="67.4" y="45">s)</text>
<text x="67.6" y="47">625</text>
<text x="68.9" y="43">minimum</text>
<text x="70.4" y="45">=</text>
<text x="72.4" y="47">uF</text>
<text x="73.2" y="45">0.0075</text>
<text x="78.6" y="43">400</text>
<text x="83.4" y="43">Hz</text>
<text x="87" y="43">PWM</text>
<text x="173.7" y="43.3">I2C</text>
<text x="177.9" y="43.3">/</text>
<text x="180.4" y="43.3">QWIIC</text>
<text x="42.1" y="60">LIGHT PWR</text>
<text x="173.7" y="61.1">I2C</text>
<text x="177.9" y="61.1">/</text>
<text x="180.4" y="61.1">QWIIC</text>
<text x="38.1" y="81.8">I2C</text>
<text x="42.7" y="81.8">PWM</text>
<text x="48.3" y="81.8">DRIVER</text>
<text x="166.4" y="82.8">LOW-SIDE</text>
<text x="177.2" y="82.8">LED DRIVERS</text>
<text x="38.1" y="86.6">Can</text>
<text x="42.9" y="86.6">be</text>
<text x="46.3" y="86.6">programmed</text>
<text x="59.3" y="86.6">to</text>
<text x="62.3" y="86.6">one</text>
<text x="66.9" y="86.6">of</text>
<text x="72.4" y="86.6">unique</text>
<text x="79.9" y="86.6">addresses</text>
<text x="179.1" y="169.4">4x4</text>
<text x="181.8" y="171.4">Input</text>
<text x="181.8" y="173.5">Output</text>
<text x="183.7" y="169.4">channel</text>
<text x="187.8" y="171.4">voltage</text>
<text x="189.2" y="173.5">max</text>
<text x="192.3" y="169.4">RGB/W</text>
<text x="194.3" y="173.5">rating:</text>
<text x="195.8" y="171.4">range:</text>
<text x="200.1" y="169.4">LED driver</text>
<text x="201.6" y="173.5">3</text>
<text x="202.9" y="171.4">12</text>
<text x="204" y="173.5">A, 36</text>
<text x="206.5" y="171.4">V to</text>
<text x="210.4" y="173.5">W</text>
<text x="211.8" y="171.4">14.5</text>
<text x="181.8" y="175.5">LED PWM frequency:</text>
<text x="181.8" y="177.5">Fixture</text>
<text x="181.8" y="179.6">Fixture</text>
<text x="189.5" y="177.5">max</text>
<text x="189.5" y="179.6">typical</text>
<text x="194.5" y="177.5">power:</text>
<text x="197" y="179.6">usage:</text>
<text x="201.8" y="177.5">0.5</text>
<text x="202.7" y="175.5">1000</text>
<text x="204.3" y="179.6">25%</text>
<text x="206" y="177.5">A spots</text>
<text x="208.8" y="175.5">Hz</text>
<text x="209.4" y="179.6">of</text>
<text x="212.4" y="179.6">maximum</text>
<text x="214.5" y="177.5">(6</text>
<text x="217.7" y="177.5">W),</text>
<text x="221.8" y="177.5">3</text>
<text x="224.2" y="177.5">A strips</text>
<text x="232.9" y="177.5">(36</text>
</g>
<g font-size="1.8" fill="#008484">
<text x="168.5" y="47.3">BM04B-SRSS-TB</text>
<text x="180.5" y="45.3">J101</text>
<text x="215.3" y="47.9">+3.3V</text>
<text x="66.3" y="52.9">RGEF300K-2</text>
<text x="69.9" y="50.9">F101</text>
<text x="215.3" y="50.4">GND</text>
<text x="250.8" y="49.1">+3.3V</text>
<text x="80.8" y="59.3">D101</text>
<text x="103.3" y="58.5">C101</text>
<text x="117.2" y="56.9">C102</text>
<text x="117.2" y="59.3">10u</text>
<text x="132.6" y="59.3">R103</text>
<text x="38.3" y="64.9">VH_S2P-VH</text>
<text x="46.9" y="62.8">J103</text>
<text x="80.8" y="61.8">SMF16A-E3-08</text>
<text x="103.3" y="60.9">680u</text>
<text x="132.6" y="61.8">22K</text>
<text x="168.5" y="65.1">BM04B-SRSS-TB</text>
<text x="180.5" y="63.1">J102</text>
<text x="215.3" y="65.6">+3.3V</text>
<text x="250.8" y="60.6">+3.3V</text>
<text x="137.9" y="68.2">NT101</text>
<text x="147.1" y="70.7">GND</text>
<text x="215.3" y="68.2">GND</text>
<text x="85.5" y="94.8">GND</text>
<text x="116.5" y="95.6">PCA9685PW_118</text>
<text x="121.9" y="93.2">U101</text>
<text x="189.2" y="93.5">rgbw_pwm:</text>
<text x="200.6" y="93.5">2+3</text>
<text x="221.1" y="94.4">746X101104JP</text>
<text x="225.1" y="92">RN101</text>
<text x="84.7" y="101.1">C103</text>
<text x="87.2" y="98.7">1u</text>
<text x="96.1" y="101.1">C104</text>
<text x="96.2" y="98.7">100n</text>
<text x="239.4" y="97.4">GND</text>
<text x="83.6" y="105">+3.3V</text>
<text x="87.2" y="113.6">+3.3V</text>
<text x="96.9" y="110.1">GND</text>
<text x="58.9" y="119.2">R104</text>
<text x="92.7" y="119.2">JP101</text>
<text x="96.9" y="115.2">GND</text>
<text x="239.4" y="115.2">GND</text>
<text x="42.3" y="120.2">GND</text>
<text x="42.3" y="125.3">GND</text>
<text x="42.3" y="122.8">GND</text>
<text x="53.3" y="120.2">100K</text>
<text x="53.3" y="122.8">100K</text>
<text x="53.3" y="125.3">100K</text>
<text x="58.9" y="121.8">R105</text>
<text x="58.9" y="124.3">R106</text>
<text x="92.7" y="124.3">JP103</text>
<text x="92.7" y="121.8">JP102</text>
<text x="89.3" y="127.9">GND</text>
<text x="89.3" y="130.4">GND</text>
<text x="188.7" y="129">rgbw_pwm:</text>
<text x="200.1" y="129">1+4</text>
<text x="221.1" y="130">746X101104JP</text>
<text x="225.1" y="127.5">RN102</text>
<text x="89.3" y="132.9">GND</text>
<text x="239.4" y="132.9">GND</text>
<text x="96.9" y="138">GND</text>
<text x="239.4" y="150.7">GND</text>
</g>
<g font-size="1.8" fill="#a1a1a1">
<text x="240" y="44">R101</text>
<text x="240.6" y="46.4">10K</text>
<text x="240" y="55.4">R102</text>
<text x="240.6" y="57.8">10K</text>
</g>
<g font-size="1.8" fill="#ffa80e">
<text x="146.2" y="55.6">LIGHT_12V</text>
<text x="146.2" y="65.7">LIGHT_GND</text>
</g>
<g font-size="1.8" fill="#840084">
<text x="117.2" y="61.8">Ceramic</text>
<text x="117.2" y="64.2">25V,</text>
<text x="122.5" y="64.2">X7R</text>
</g>
<g font-size="1.8">
<text x="182.7" y="98.7">G2</text>
<text x="182.7" y="101.3">B2</text>
<text x="182.7" y="96.2">R2</text>
<text x="218.1" y="96.2">W2</text>
<text x="218.3" y="101.3">G2</text>
<text x="218.3" y="98.7">B2</text>
<text x="182.6" y="103.8">W2</text>
<text x="182.7" y="106.3">R3</text>
<text x="218.3" y="103.8">R2</text>
<text x="218.3" y="106.3">B1</text>
<text x="144.8" y="114">B1</text>
<text x="144.8" y="108.9">R1</text>
<text x="144.8" y="111.4">G1</text>
<text x="182.6" y="114">W3</text>
<text x="182.7" y="111.4">B3</text>
<text x="182.7" y="108.9">G3</text>
<text x="218.1" y="114">W1</text>
<text x="218.3" y="111.4">R1</text>
<text x="218.3" y="108.9">G1</text>
<text x="69.8" y="119">A0</text>
<text x="144.8" y="116.5">W1</text>
<text x="144.8" y="119">R2</text>
<text x="69.8" y="121.6">A1</text>
<text x="69.8" y="124.1">A2</text>
<text x="104.2" y="121.6">A1</text>
<text x="144.8" y="121.6">G2</text>
<text x="144.8" y="124.1">B2</text>
<text x="144.8" y="129.2">R3</text>
<text x="144.8" y="131.7">G3</text>
<text x="144.8" y="126.7">W2</text>
<text x="182.7" y="131.7">R1</text>
<text x="218.3" y="131.7">R4</text>
<text x="144.8" y="136.8">W3</text>
<text x="144.8" y="134.3">B3</text>
<text x="182.7" y="134.3">G1</text>
<text x="182.7" y="136.8">B1</text>
<text x="218.1" y="134.3">W4</text>
<text x="218.3" y="136.8">B4</text>
<text x="144.8" y="141.9">G4</text>
<text x="144.8" y="139.4">R4</text>
<text x="182.6" y="139.4">W1</text>
<text x="182.7" y="141.9">R4</text>
<text x="218.1" y="141.9">W3</text>
<text x="218.3" y="139.4">G4</text>
<text x="144.8" y="144.4">B4</text>
<text x="144.8" y="147">W4</text>
<text x="182.6" y="149.5">W4</text>
<text x="182.7" y="144.4">G4</text>
<text x="182.7" y="147">B4</text>
<text x="218.3" y="147">G3</text>
<text x="218.3" y="149.5">R3</text>
<text x="218.3" y="144.4">B3</text>
</g>
<g font-size="1.8" fill="#848400">
<text x="189.4" y="97.4">R1_PIN</text>
<text x="189.4" y="99.9">G1_PIN</text>
<text x="189.4" y="105">W1_PIN</text>
<text x="189.4" y="102.5">B1_PIN</text>
<text x="189.4" y="107.5">R2_PIN</text>
<text x="189.4" y="112.6">B2_PIN</text>
<text x="189.4" y="110.1">G2_PIN</text>
<text x="189.4" y="115.2">W2_PIN</text>
<text x="189.4" y="132.9">R1_PIN</text>
<text x="189.4" y="135.5">G1_PIN</text>
<text x="189.4" y="140.6">W1_PIN</text>
<text x="189.4" y="138">B1_PIN</text>
<text x="189.4" y="143.1">R2_PIN</text>
<text x="189.4" y="148.2">B2_PIN</text>
<text x="189.4" y="145.6">G2_PIN</text>
<text x="189.4" y="150.7">W2_PIN</text>
</g>
<g font-size="1.8" fill="#008400">
<text x="104.2" y="119">A0</text>
<text x="104.2" y="124.1">A2</text>
</g>
<g font-size="1.4" fill="#840000">
<text x="108.1" y="103.9">28</text>
<text x="138.6" y="103.9">27</text>
<text x="108.1" y="109">23</text>
<text x="108.1" y="111.5">26</text>
<text x="139.1" y="109">6</text>
<text x="139.1" y="111.5">7</text>
<text x="108.1" y="114">25</text>
<text x="108.6" y="119.1">1</text>
<text x="138.6" y="119.1">10</text>
<text x="139.1" y="114">8</text>
<text x="139.1" y="116.6">9</text>
<text x="108.6" y="121.7">2</text>
<text x="108.6" y="124.2">3</text>
<text x="138.6" y="121.7">11</text>
<text x="138.6" y="124.2">12</text>
<text x="108.1" y="131.8">24</text>
<text x="108.6" y="126.7">4</text>
<text x="108.6" y="129.3">5</text>
<text x="138.6" y="126.7">13</text>
<text x="138.6" y="129.3">15</text>
<text x="138.6" y="131.8">16</text>
<text x="108.1" y="136.9">14</text>
<text x="138.6" y="134.4">17</text>
<text x="138.6" y="136.9">18</text>
<text x="138.6" y="139.4">19</text>
<text x="138.6" y="142">20</text>
<text x="138.6" y="144.5">21</text>
<text x="138.6" y="147.1">22</text>
</g>
<g font-size="1.4" fill="#008484">
<text x="112.8" y="104.9">VDD</text>
<text x="133" y="104.9">SDA</text>
<text x="112.8" y="110">~OE</text>
<text x="112.8" y="112.5">SCL</text>
<text x="132.2" y="110">LED0</text>
<text x="132.2" y="112.5">LED1</text>
<text x="112.8" y="115">EXTCLK</text>
<text x="132.2" y="115">LED2</text>
<text x="132.2" y="117.6">LED3</text>
<text x="112.8" y="120.1">A0</text>
<text x="112.8" y="122.7">A1</text>
<text x="112.8" y="125.2">A2</text>
<text x="132.2" y="120.1">LED4</text>
<text x="132.2" y="122.7">LED5</text>
<text x="132.2" y="125.2">LED6</text>
<text x="112.8" y="127.7">A3</text>
<text x="112.8" y="130.3">A4</text>
<text x="132.2" y="127.7">LED7</text>
<text x="132.2" y="130.3">LED8</text>
<text x="112.8" y="137.9">VSS</text>
<text x="112.8" y="132.8">A5</text>
<text x="131.2" y="135.4">LED10</text>
<text x="131.2" y="137.9">LED11</text>
<text x="132.2" y="132.8">LED9</text>
<text x="131.2" y="140.4">LED12</text>
<text x="131.2" y="143">LED13</text>
<text x="131.2" y="145.5">LED14</text>
<text x="131.2" y="148.1">LED15</text>
</g>
<g font-size=".5" fill="#840000">
<text x="186.5" y="40.7">Mounting</text>
<text x="186.5" y="58.5">Mounting</text>
</g>
</svg>
